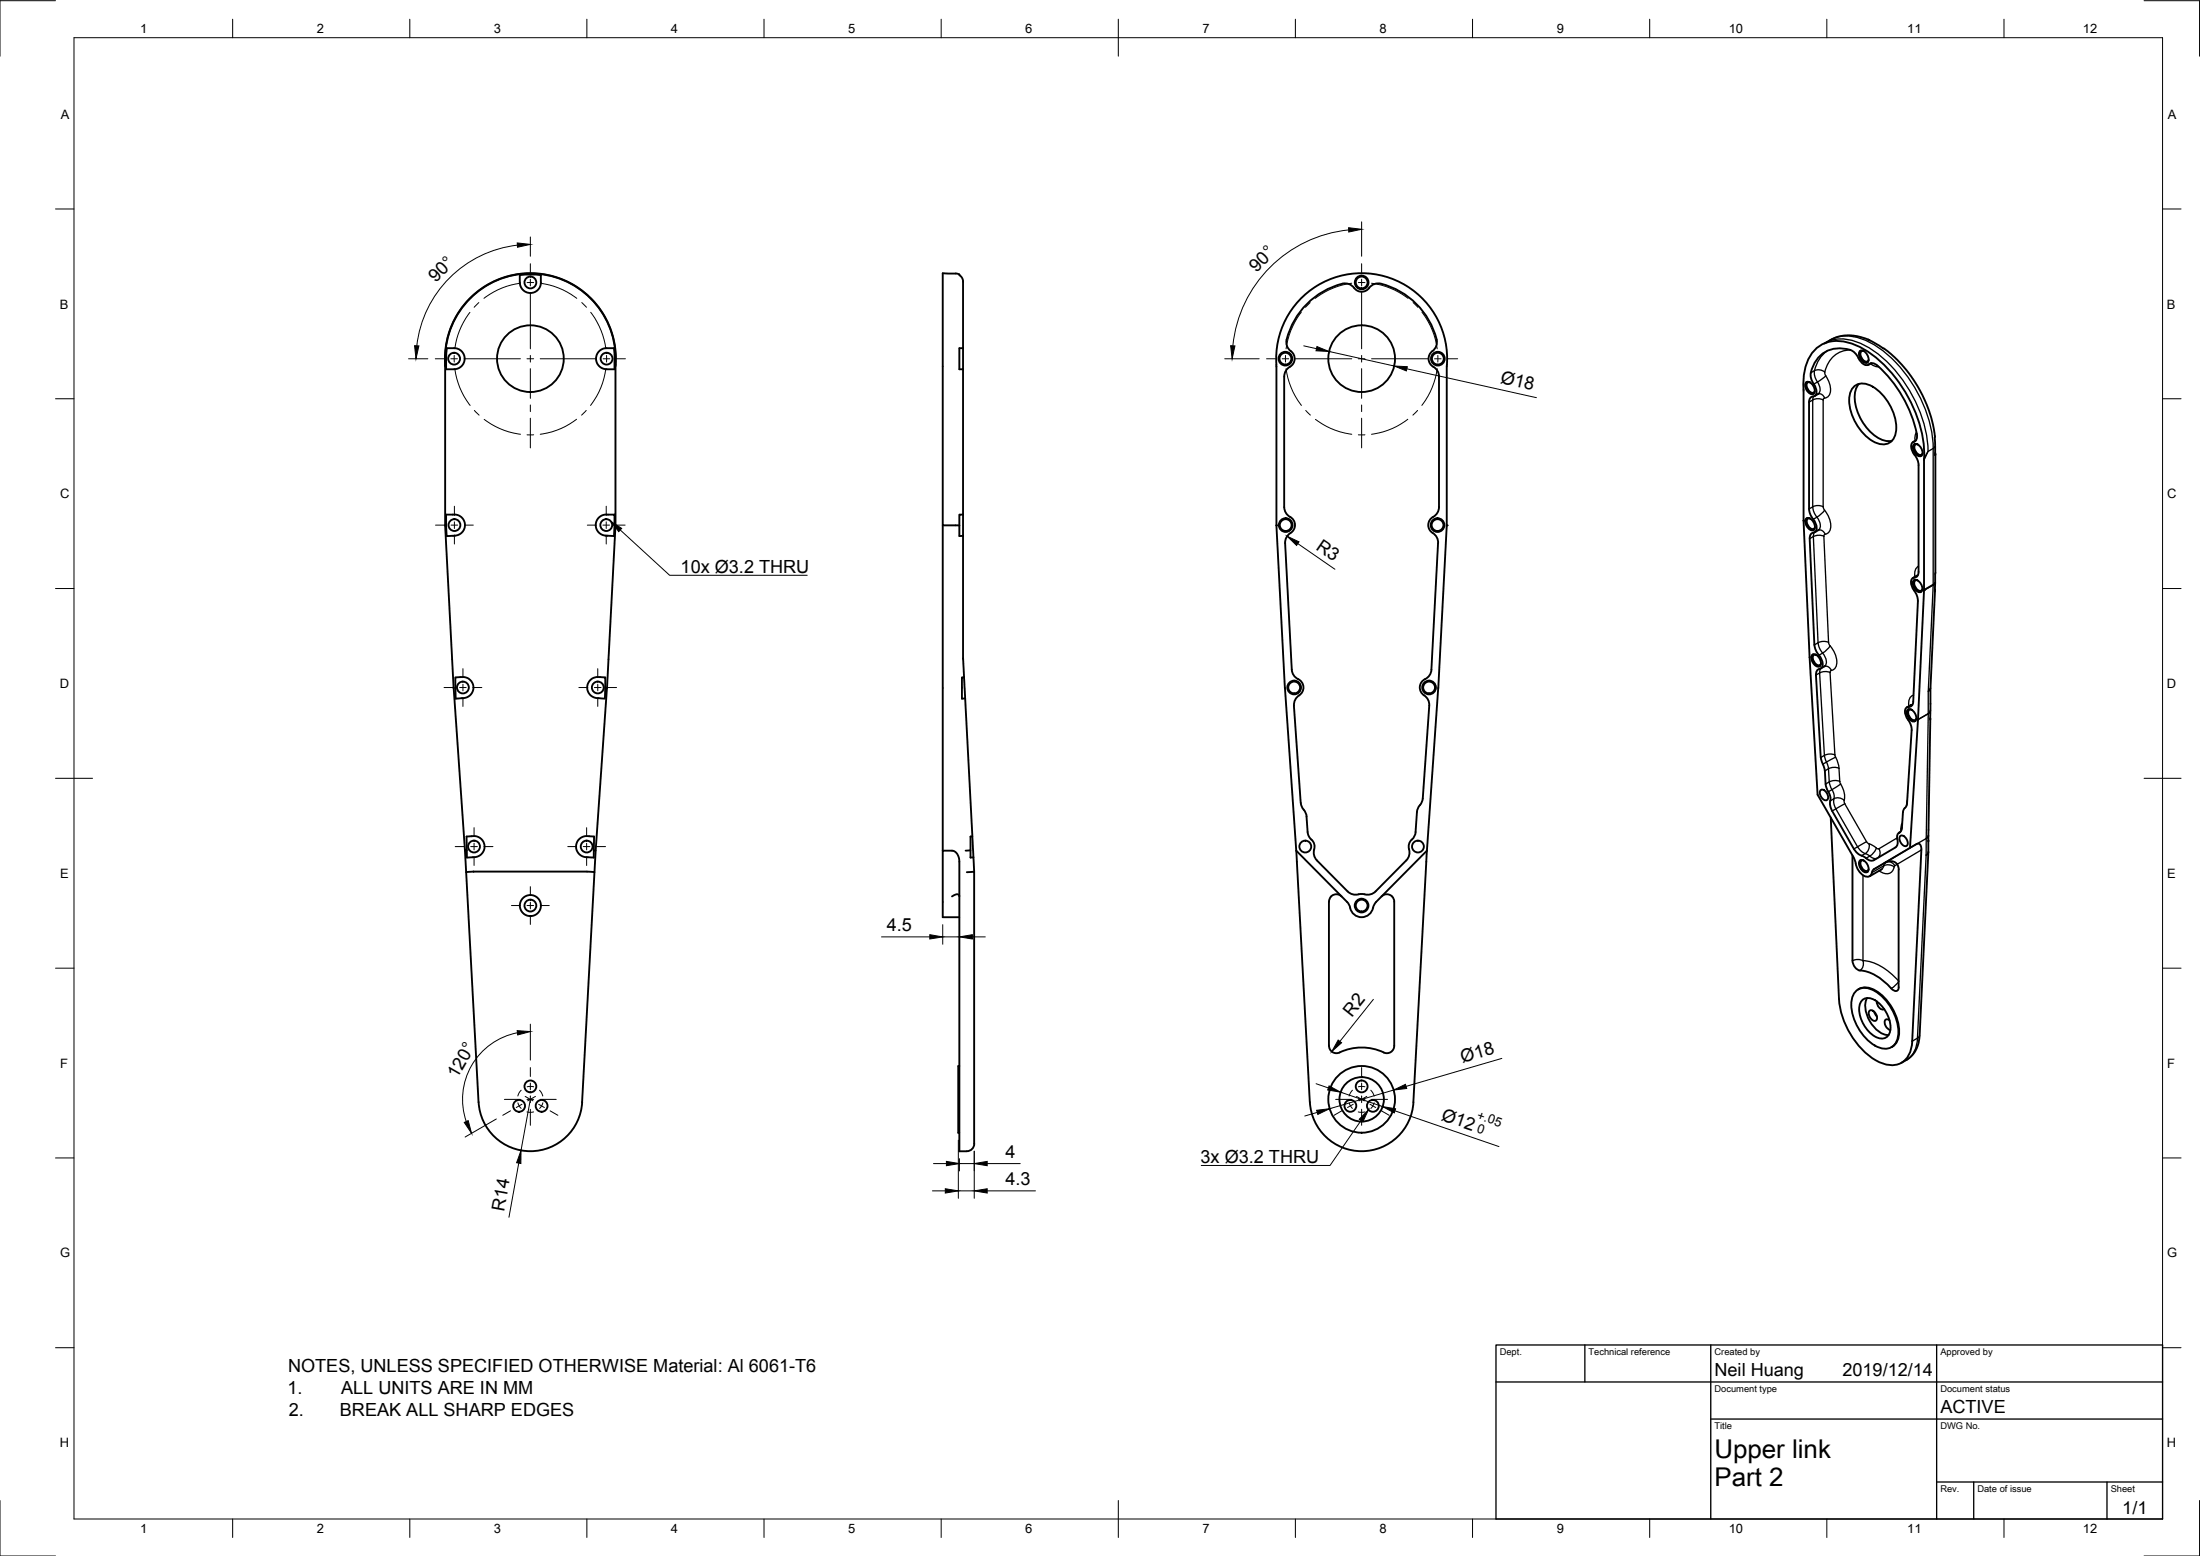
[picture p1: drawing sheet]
<svg xmlns="http://www.w3.org/2000/svg" width="594mm" height="420mm" viewBox="0 0 594 420" stroke-linecap="round" stroke-linejoin="round" font-family="sans-serif">
<g fill="none" stroke="#000" stroke-width=".51">
<path d="M140.4 74.3v1a2.92 2.92 0 0 0 2.3 3.7 2.92 2.92 0 0 0 3.4-2.7M146 74.3v2M146.1 74.3l-2.9-.2-2.8 .2M259.1 74.1v.1a2.72 2.72 0 0 1 1 2.7v17.1M259.1 74.1l-.8-.2-3.7-.1v68.1h4.5M362.5 76.6a3 3 0 0 1 3.2 1.2M362.5 76.6a20.8 20.8 0 0 0-15.2 15.7 3.3 3.3 0 0 0 1.7 2.9 2.62 2.62 0 0 1-1.1 4.1l-.9 1.3-.2 1.1v35.2M365.7 77.8a2.63 2.63 0 0 0 4.4-.5 3.6 3.6 0 0 1 4.2-.3 20.9 20.9 0 0 1 13.6 14.7M120.2 98.5v.5M120.2 98.5a23.1 23.1 0 0 1 23-24.7 23.1 23.1 0 0 1 23 24.7M120.6 94h2M120.7 94l-.2 2.8"/>
<path d="M122.6 94a2.91 2.91 0 0 1 2.8 3.3 2.91 2.91 0 0 1-3.6 2.4h-1.3v-2.8M163.8 94h2M165.8 94l.1 5.7h-.2a6.6 6.6 0 0 1-3.7-.6 2.85 2.85 0 0 1-.9-3.2 2.85 2.85 0 0 1 2.7-1.9M166.2 98.5v.5M259.1 94h1v5.7h-1zM260.1 99.7v45M344.7 98.5v43.4l2.3 43.9M387.9 91.7a3.2 3.2 0 0 1-1.5 3.5 2.62 2.62 0 0 0 1.1 4.1l.9 1.3 .2 1.1v35.2M390.7 98.5v43.4l-2.3 43.9M390.7 98.5a23.1 23.1 0 0 0-23-24.7 23.1 23.1 0 0 0-23 24.7M501.9 96.7a2.61 2.61 0 0 0 2.5 1.8l.3-.1M501.9 96.7l-1-1.4a7.6 7.6 0 0 0-8.1-.3 8.3 8.3 0 0 0-3.9 6.6l.3 1.1a4.9 4.9 0 0 1 1.2 3.7l-.4 .6-.4 .1"/>
<path d="M502.2 94.8a1.65 1.65 0 0 1 2.2 1.4 1 1 0 0 1 .1 1.3 1 1 0 0 1-1.2 .3 2.41 2.41 0 0 1-1.1-3zM502.5 94.7a2.26 2.26 0 0 0 1.8 3.2M503.2 94.8h-.3a1.52 1.52 0 0 0 .2 2.4 .84 .84 0 0 0 .7 .4 .84 .84 0 0 0 .8-.4M504.7 91.8a11.5 11.5 0 0 0-10.4 0l-1.7 .9M504.7 98.4a1.56 1.56 0 0 1 2.3 .3M504.9 91.9l-.4-.2 4.3 2.4 2 1.6 3.3 3.4 2.5 3.2 2.5 4.3 1.6 3.8 1.2 4.1 .5 3.7M505.3 98.1l-.8 .4M507 98.7a34 34 0 0 1 10.7 19.1 1.37 1.37 0 0 1-.9 1.5M487 105.2v35.4M487 105.1a13.5 13.5 0 0 1 3.6-11.2 9.6 9.6 0 0 1 10.2-.8 32.4 32.4 0 0 1 15.4 16 30 30 0 0 1 3.4 15.1v35.1l2.4-1.4 .6-.5M487.7 103.3a1.65 1.65 0 0 1 2.2 1.4 1 1 0 0 1 .1 1.2 1 1 0 0 1-1.3 .4 2.41 2.41 0 0 1-1-3zM487.9 103.1a2.26 2.26 0 0 0 1.9 3.2"/>
<path d="M488.7 103.2h-.4a1.52 1.52 0 0 0 .3 2.4 .84 .84 0 0 0 .7 .5 .84 .84 0 0 0 .8-.5M489.6 107a1.28 1.28 0 0 0-1.1 1.6v28.8a6.6 6.6 0 0 0 1.7 3.7 1.72 1.72 0 0 1-.9 2.8 1.54 1.54 0 0 0-.6 1.6l1.2 28.6M491.1 106.3l-1.1 .7M500.4 104.7a3.9 3.9 0 0 1 5.3-.3 13.8 13.8 0 0 1 6.3 12.1 3.6 3.6 0 0 1-5.4 3.1 13.5 13.5 0 0 1-7.2-12.5l.2-1zM502 103.6a7 7 0 0 0-.7 6.7 13.2 13.2 0 0 0 7.3 8.6l1.6 .2 .7-.1M516.8 119.3a1.84 1.84 0 0 0-.3 2.7 6.4 6.4 0 0 1 1.6 3.6M517 119.9a2.26 2.26 0 0 0 1.9 3.2M517.3 119l-.7 .4M517.8 120h-.4a1.52 1.52 0 0 0 .3 2.4 .84 .84 0 0 0 .7 .4 .84 .84 0 0 0 .8-.4M522.4 118.2l.2 4.7v-.6M260.1 139h-1v5.8M346.8 136.9l.2 1.1 .9 1.3a2.67 2.67 0 0 1 1.8 2.4 2.67 2.67 0 0 1-1.7 2.6l-.8 1.3-.2 1.1"/>
<path d="M388.6 136.9l-.2 1.1-.9 1.3a2.67 2.67 0 0 0-1.8 2.4 2.67 2.67 0 0 0 1.6 2.6l.9 1.3 .1 1.1M488 139.9a2.26 2.26 0 0 0 1.8 3.2M488.7 140h-.3a1.52 1.52 0 0 0 .2 2.4 .84 .84 0 0 0 .7 .5 .84 .84 0 0 0 .8-.5M516.8 120a1.65 1.65 0 0 1 2.2 1.4 1 1 0 0 1 .1 1.3 1 1 0 0 1-1.2 .3 2.41 2.41 0 0 1-1.1-3zM518.1 125.6v28.8a1.35 1.35 0 0 1-1.4 1.6 2.13 2.13 0 0 0-.1 3l.3 .5M522.6 122.6v34.8M120.2 141.9v-45.1a23 23 0 0 1 23-22.9 23 23 0 0 1 23 23v45h-.3v-2.9h-.5a4.6 4.6 0 0 0-3.9 1 2.85 2.85 0 0 0-.4 2.9 2.85 2.85 0 0 0 2.5 1.7M120.2 141.9h.3v-2.9h.5a4.6 4.6 0 0 1 3.9 1 2.85 2.85 0 0 1 .4 2.9 2.85 2.85 0 0 1-2.4 1.7M120.2 141.9a2474.3 2474.3 0 0 0 5.4 87.8l.4-.1M120.5 141.9l.1 2.9 2.3-.1M120.5 141.9h.1M163.6 144.7h.5"/>
<path d="M163.9 144.6l1.8 .1M165.9 141.9l-.1 2.9M166.2 141.9a2543.1 2543.1 0 0 1-5.4 87.8M254.6 141.9v87.8M260.1 144.7v33.2l3 57.5M260.1 144.7h-1M347 146.7l1.8 34.1a3.8 3.8 0 0 0 2.5 3.1 2.51 2.51 0 0 1-.5 3.9M388.3 146.7l-1.8 34.1a3.8 3.8 0 0 1-2.4 3.1 2.62 2.62 0 0 0 .9 4.2l.8 1.3 .2 1.1-1.8 25.1-.3 1.2-.9 1.3-.3 .7-.5 6.3-.6 1.3a2.88 2.88 0 0 0-1 3.5l-.2 1.5-.6 .9-8.3 8.4a3.7 3.7 0 0 1-3.8 .7 3.7 3.7 0 0 1-3.8-.7M487 140.6h.1M487 140.6a2649.7 2649.7 0 0 0 3.8 74l9.9 17.3a8 8 0 0 0 2.1 4.2 1.49 1.49 0 0 0 1.7 .7 1.49 1.49 0 0 0 1.1-1.5l.5-.6M487.7 140a1.65 1.65 0 0 1 2.2 1.4 1 1 0 0 1 .1 1.3 1 1 0 0 1-1.2 .3 2.41 2.41 0 0 1-1.1-3zM491.2 143.1l-1.2 .6"/>
<path d="M516.8 156.7a1.65 1.65 0 0 1 2.1 1.4 1 1 0 0 1 .2 1.3 1 1 0 0 1-1.3 .3 2.41 2.41 0 0 1-1-3zM516.9 159.5l.7 1.4 .3 1.4M517 156.6a2.26 2.26 0 0 0 1.8 3.2M517.7 155.4l-1.1 .7M517.7 156.7h-.3a1.52 1.52 0 0 0 .2 2.4 .84 .84 0 0 0 .8 .4 .84 .84 0 0 0 .7-.4M519.6 159.4l-1.7 34.9M519.6 159.3v.1M522.5 159.4l-1.2 26.4-.1 8.5v-.4M522.6 157.4l-.1 2.3v-.6M489.4 176.8a1.65 1.65 0 0 1 2.2 1.4 1 1 0 0 1 .1 1.3 1 1 0 0 1-1.3 .4 2.41 2.41 0 0 1-1-3.1zM489.6 176.7a2.26 2.26 0 0 0 1.8 3.2M490 174.1l.3 1.5 .9 1.3"/>
<path d="M490.3 176.8h-.3a1.52 1.52 0 0 0 .2 2.4 .84 .84 0 0 0 .8 .4 .84 .84 0 0 0 .7-.4M491.2 176.9a3 3 0 0 1 .7 3.4l-.5 .3a1.37 1.37 0 0 0-1 1.7l1.3 22.2 .6 1.8M492.8 179.9l-1.1 .6M517.9 162.3l-1.3 27.2a1.31 1.31 0 0 1-1.5 1.4 2.03 2.03 0 0 0-.2 3l1.1 1.8 .2 1.4M123 182.9h.3a3.7 3.7 0 0 1 4.2 1.5 2.96 2.96 0 0 1-.3 3 2.96 2.96 0 0 1-2.9 1.2l-1.2 .1zM159.4 183.6a5.2 5.2 0 0 1 4-.7l-.1 5.8-.5-.1a3.8 3.8 0 0 1-4.1-2l-.1-.9 .1-.9zM260.3 182.8l-.5 .1v5.8l.8-.2M347 185.8h.1M347 185.8l3 43.9M350.8 187.8l-1.1 1.1-.3 1.6 1.9 26.3 .3 1.2 .9 1.3 .3 .8 .3 4.6M388.4 185.8l-3.1 43.9M388.4 185.8h.1"/>
<path d="M515.1 191.7a1.65 1.65 0 0 1 2.2 1.3 1 1 0 0 1 .1 1.3 1 1 0 0 1-1.2 .4 2.41 2.41 0 0 1-1.1-3zM515.4 191.5a2.26 2.26 0 0 0 1.8 3.2M516 190.3l-1.1 .7M516.1 191.6h-.4a1.52 1.52 0 0 0 .3 2.4 .84 .84 0 0 0 .7 .5 .84 .84 0 0 0 .8-.5M516.2 197.2l-1.2 19.8-.2 .7-.9 1.2-.3 4.7a1.55 1.55 0 0 1-1 1.4 1.81 1.81 0 0 0-.3 1.7M517.9 194.3l-2.1 34.6M518 194.3h.1M521.3 194.1l-.6 33.1v-.3M491.6 213.4a1.38 1.38 0 0 1 1.8 1 .96 .96 0 0 1 .3 1 .96 .96 0 0 1-.8 .7 2.08 2.08 0 0 1-1.3-2.7zM492.2 206.4l.6 1.8M492.8 208.2l.2 3.5M493 211.7l.3 1.3a4.8 4.8 0 0 1 .9 4.1l.6 1.9 5.8 10.2"/>
<path d="M125.6 229.7l3.6 67.9M126 225.9h.3a3.7 3.7 0 0 1 4.2 1.4 2.97 2.97 0 0 1-.3 3.1 2.97 2.97 0 0 1-2.9 1.1l-1.2 .1zM156.4 226.5a5 5 0 0 1 4-.6l-.1 5.7-.5-.1a3.7 3.7 0 0 1-4.1-1.9l-.1-1.4 .3-.9zM160.4 229.6l.4 .1-.3 5.8-2-.1h-30.6l-2 .1M160.5 235.5l-3.3 62.1M261.1 235.5l2-.1v72.4a2.65 2.65 0 0 1-1.5 3l-2.5 .1v-78.2a2.65 2.65 0 0 0-2-3h-2.5v18h4.5M262.1 229.6l-1.3 .1M262.6 225.8l-.5 .1v5.7l.8-.1M350 229.7l3.7 67.9M350 229.7l13.8 13.9M353.1 224.7l.2 .9 .5 .8a2.88 2.88 0 0 1 1 3.5l.2 1.5 .6 .9M355.6 232.3l8.3 8.4"/>
<path d="M385.3 229.7l-3.6 67.9M385.3 229.7l-14.1 14.4a4.5 4.5 0 0 1-2.9 3.5 3.4 3.4 0 0 1-3.9-3.2l-.6-.8M494.4 220.8l2.2 49a21.6 21.6 0 0 0 11.1 17.1 5.6 5.6 0 0 0 7.9-2.3l.6-2.2 .2-1.2 2.4-51.7a1.25 1.25 0 0 0-1-1.7l-11.7 6.9M500.2 231v28.4a2.73 2.73 0 0 0 2.9 2.7 14.7 14.7 0 0 1 8 5.1 .92 .92 0 0 0 1 .4 .92 .92 0 0 0 .6-1v-31.8M500.6 229.2l1 1.2 1.1 .6M502.2 232.4a1.65 1.65 0 0 1 2.2 1.4 1 1 0 0 1 .1 1.3 1 1 0 0 1-1.2 .3 2.41 2.41 0 0 1-1.1-3zM502.5 232.2a2.26 2.26 0 0 0 1.8 3.2M502.7 231.1l1.2 .6M503.2 232.3h-.3a1.52 1.52 0 0 0 .2 2.4 .84 .84 0 0 0 .7 .5 .84 .84 0 0 0 .8-.5M508.1 234.8l-3.2 1.8M508.9 233a2.3 2.3 0 0 1 2.5-.4 2.3 2.3 0 0 1 1.3 2.2M511.8 228.8l-5.8 3.5a1.75 1.75 0 0 1-2.1-.6"/>
<path d="M512.4 226.7a2 2 0 0 1-.6 2.1M513.1 224.7l-.3 .2M513.1 225.7a1.38 1.38 0 0 1 1.9 1.1 .96 .96 0 0 1 .2 1 .96 .96 0 0 1-.8 .7 2.08 2.08 0 0 1-1.3-2.8zM520.7 225.6l-.6 .8M520.7 230l-.2 .6-.4 .3M520.7 230.1l-2.3 49.4a7.9 7.9 0 0 1-3.5 6.7l-1.4 .8M520.7 227v3M257.1 242.1a1.29 1.29 0 0 1 1.9-.2l.1 .2M358.9 243.5v38.9a1.98 1.98 0 0 0 2.8 1.8 14.8 14.8 0 0 1 12.7 .2 2 2 0 0 0 2.1-2v-38.9M359.5 242.1a1.99 1.99 0 0 1 2.8 0M359.5 242l-.5 .7-.1 .8M373.1 242.1a1.99 1.99 0 0 1 2.8 0"/>
<path d="M375.9 242l.4 .7 .2 .8M500.9 267.9a3.9 3.9 0 0 1 5.4-.3 13.8 13.8 0 0 1 6.3 12.1 3.6 3.6 0 0 1-5.4 3.1 13.5 13.5 0 0 1-7.2-12.6l.2-.9zM501.8 267.2a4.4 4.4 0 0 1 5.1 .6 13.5 13.5 0 0 1 5.8 12.2 3.8 3.8 0 0 1-1.9 2.8M503 269.9a3.2 3.2 0 0 1 4 .6 8.7 8.7 0 0 1 3.2 8.5 2.47 2.47 0 0 1-3.9 .9 8.7 8.7 0 0 1-4-8.9zM504.2 269.5a6.8 6.8 0 0 0 1.2 7.1l.6 .7a5.3 5.3 0 0 0 4 2.2M504.8 272.9a1.38 1.38 0 0 1 1.9 1.1 .96 .96 0 0 1 .2 1 .96 .96 0 0 1-.8 .7 2.08 2.08 0 0 1-1.3-2.8zM506.1 273.2l.7 1.3M506.8 270.4a2.14 2.14 0 0 0 1.7 2.2l.3-.1M510.2 275.5a.82 .82 0 0 0-1.1-.1 .82 .82 0 0 0-.1 1.2l.6 1.1 .9 .4M157.2 297.6a14 14 0 0 1-14 13.3 14 14 0 0 1-14-13.3M259.1 287.9h-.3v18h.3M353.7 297.6a14 14 0 0 0 14 13.3 14 14 0 0 0 14-13.3"/>
<circle cx="143.2" cy="76.3" r="1.6"/>
<circle cx="367.7" cy="76.3" r="1.85"/>
<circle cx="367.7" cy="76.3" r="1.6"/>
<circle cx="122.6" cy="96.8" r="1.6"/>
<circle cx="143.2" cy="96.8" r="9"/>
<circle cx="163.8" cy="96.8" r="1.6"/>
<circle cx="347.1" cy="96.8" r="1.85"/>
<circle cx="347.1" cy="96.8" r="1.6"/>
<circle cx="367.7" cy="96.8" r="9"/>
<circle cx="388.3" cy="96.8" r="1.85"/>
<circle cx="388.3" cy="96.8" r="1.6"/>
<circle cx="122.7" cy="141.8" r="1.6"/>
<circle cx="163.7" cy="141.8" r="1.6"/>
<circle cx="347.2" cy="141.8" r="1.85"/>
<circle cx="347.2" cy="141.8" r="1.6"/>
<circle cx="388.2" cy="141.8" r="1.85"/>
<circle cx="388.2" cy="141.8" r="1.6"/>
<circle cx="125" cy="185.6" r="1.6"/>
<circle cx="161.4" cy="185.6" r="1.6"/>
<circle cx="349.5" cy="185.6" r="1.85"/>
<circle cx="349.5" cy="185.6" r="1.6"/>
<circle cx="385.9" cy="185.6" r="1.85"/>
<circle cx="385.9" cy="185.6" r="1.6"/>
<circle cx="128" cy="228.6" r="1.6"/>
<circle cx="158.4" cy="228.6" r="1.6"/>
<circle cx="352.5" cy="228.6" r="1.6"/>
<circle cx="382.9" cy="228.6" r="1.6"/>
<circle cx="143.2" cy="244.5" r="1.6"/>
<circle cx="143.2" cy="244.5" r="2.85"/>
<circle cx="367.7" cy="244.5" r="1.85"/>
<circle cx="367.7" cy="244.5" r="1.6"/>
<circle cx="140.2" cy="298.6" r="1.6"/>
<circle cx="143.2" cy="293.4" r="1.6"/>
<circle cx="146.3" cy="298.6" r="1.6"/>
<circle cx="364.6" cy="298.6" r="1.6"/>
<circle cx="367.7" cy="296.9" r="6"/>
<circle cx="367.7" cy="293.4" r="1.6"/>
<circle cx="367.7" cy="296.9" r="9"/>
<circle cx="370.7" cy="298.6" r="1.6"/>
</g>
<g fill="#000">
<circle cx="165.9" cy="141.9" r=".25"/>
<circle cx="344.7" cy="141.9" r=".25"/>
<circle cx="390.7" cy="141.9" r=".25"/>
<circle cx="487" cy="140.6" r=".25"/>
<circle cx="519.6" cy="159.3" r=".25"/>
</g>
<g fill="none" stroke="#000" stroke-width=".36">
<path d="M492.9 92.6a10.6 10.6 0 0 1 9.6 .2 33.8 33.8 0 0 1 15.4 17.1 30.9 30.9 0 0 1 2.7 12l-1 2M493.4 94.8a8.9 8.9 0 0 0-3.4 5.3M494.3 91.8a10.6 10.6 0 0 1 9.6 .2 33.8 33.8 0 0 1 15.4 17.1 30.9 30.9 0 0 1 2.7 12M499.7 94.5a7.1 7.1 0 0 0-7 6M505.1 98.2l1.4 .8h.8M505.2 98.1l-.5 .3M489.5 108l1.4-.3 1.4 .3M489.5 108v28.9M489.5 108l-1 .6M489.7 107l-.2 1M490 100.1l1.4-.2 1.3 .6M490 100.1l-1 .6"/>
<path d="M490 100.1v1.5l.8 1.5M490.8 103.1a2.57 2.57 0 0 1 .2 3.3M490.8 103.2l-1 .5M491.2 106.3a1.6 1.6 0 0 1 1.5 1.2M492.3 108v28.9M492.7 107.5l-.4 .5M492.8 100.5l.2 1M493 101.5a5.1 5.1 0 0 1 .8 5.4l-1.1 .6M493 101.5l-2.2 1.7M517.3 119l-.5 .3M517.5 116.7l-.3 .8v1.6M489.5 136.8l1.4-.3 1.4 .3"/>
<path d="M489.5 136.9l-1 .5M489.5 136.8a6.3 6.3 0 0 0 1.6 3.6l.4 1.3a1.41 1.41 0 0 1-.5 1.4M492.3 136.8l.4 1M492.7 137.8a5.6 5.6 0 0 1 1.3 5.7l-.7 .6-.4 .1M492.7 137.8l-1.3 1.3-1.8 1.1M522 121.1l-1.4 .8-1 2.3M522 121.1v36.8M522.6 120.6l-.6 .5M488.7 145.5l1-.6 1.2 28.7M489.9 143.8l-.2 1.1 1.4-.4 1.4 .3M491.2 143.1a1.62 1.62 0 0 1 1.6 1.2l-.3 .5 1.3 28.7 .4 .9M517.8 155.5l-.8 .5"/>
<path d="M517.9 155.4l-.4 .1M518.1 152.9a2.53 2.53 0 0 0-1 2.9M522 157.9l-1.3 28.8v6M522 157.9l-2.4 1.5M522.1 157.9h.1M522.6 157.4l-.6 .5M490.9 173.6l-1 .5M491 173.5l.3 1.5 .9 1.3M492.1 176.4l-.9 .5M492.2 176.3a2.63 2.63 0 0 1 .5 3.6M493.8 173.5l-1.4-.3-1.4 .3M494.2 174.4a5.8 5.8 0 0 1 1.5 5.9l-.3 .3-.9 .4a1.72 1.72 0 0 0-1.7-1.1"/>
<path d="M494.2 174.4l-.9 1-1.1 .9M491.4 181.7l1.4-.4 1.4 .3 1.3 22.3M491.4 181.7l1.3 22.3M491.4 181.7l-1 .6M491.6 180.5l-.2 1.2M494.5 181l-.3 .6M516.4 190.3l-.5 .1M516.4 190.3l-1 .6M516.4 190.3h.1M516.7 187.7a2.36 2.36 0 0 0-1.2 3M520.7 192.7l-.6 33.7M520.7 192.7l-2.8 1.6"/>
<path d="M521.3 191.9l-.6 .8M521.3 191.9l-.6 .8-2.8 1.6M521.3 185.8l-.6 .9zM492.7 204l-1 .6M492.7 204l.5 1.8M493.2 205.8l-1 .6M493.2 205.8l.6 1.8M493.8 207.6l.2 3.5M493.8 207.6l-1 .6M494 211.1l-1 .6M494 211.1l.7 2.1M494.7 213.2l-1 .6"/>
<path d="M494.7 213.2l.6 1.6-.1 .9M495.2 215.7l-1 .6M495.2 215.7a2.5 2.5 0 0 1 2.8 .4M495.2 215.7v1.3l.6 1.4M495.5 203.9l.8 2.1 .3 1.5M495.5 203.9l-1.4-.3-1.4 .4M495.7 204.4l-2.5 1.4M495.7 218.4l5.9 10.3M495.7 218.4l-1 .6M496.6 207.5l.2 3.5M496.6 207.5l-1.4-.3-1.4 .4M496.8 211l.2 .7"/>
<path d="M496.8 211l-1.4-.2-1.4 .3M497 211.7l.9 2 .2 1.3-.1 1.1M497 211.7l-2.3 1.5M498 216.1l.2 .9M498.2 217l5.8 10.3M498.2 217l-2.5 1.4M514.9 217l-.1 .6M514.9 217h.1M515 216.1l-.1 .9M501.6 228.7l-1 .5M501.6 228.6l1 1.2 1.1 .7M503.1 236.3v23.1"/>
<path d="M503.7 230.5l-1 .6M503.7 230.5l1.2 .7M504 227.3l-2.4 1.3M504 227.3l.7 .6M504.7 227.9l2 1.1M504.7 227.9l-.1 1.5-.9 1.1M504.9 231.2l-1 .6M504.9 231.1l1.2 .7h.7M506.7 229l.7 .2M506.7 229l-.7 1.2-1.1 1M507.4 229.2l.3 .9a1.68 1.68 0 0 1-.6 1.5M508.7 233.8l-3.2 1.8"/>
<path d="M508.7 233.8l1.4-.3 1.4 .6M508.7 233.8l-.6 1M509.2 232.9l-3.1 1.8M509.2 232.9l-.5 .9M509.7 232.7a1.96 1.96 0 0 1 2 1.1M511.7 233.8l-.1 .1a2.14 2.14 0 0 1-3.5 1.7l-.7-.5M512.3 226.3l-4.9 2.9M513.1 224.7l-.2 .2M513.7 222.3l-.3 .7-.1 1.5M518.8 229.5l-7.1 4.3M520.1 226.4l-11.2 6.6M520.1 226.4v4.5l-2.3 49.4"/>
<path d="M500.2 259.4l1.5-.3 1.4 .3M503.1 259.4a2.3 2.3 0 0 1-.8 2.7M503.1 259.4a14.4 14.4 0 0 1 9.6 5.6l-.8 1-1.2 .9M518.4 279.5l-.6 .8M517.8 280.3l-1.4 .9M517.8 280.3a6.7 6.7 0 0 1-2.9 5.8"/>
</g>
<!-- layer: Border -->
<g fill="none" stroke="#000" stroke-width=".27">
<path d="M15 .2h-15v15M20 10.2h564v400h-564zM62.8 5.2v5M110.7 5.2v5M158.5 5.2v5M206.3 5.2v5M254.1 5.2v5M302 5.2v10M349.8 5.2v5M397.6 5.2v5M445.5 5.2v5M493.3 5.2v5"/>
<path d="M541.1 5.2v5M579 .2h15v15M15 56.4h5M584 56.4h5M15 107.7h5M584 107.7h5M15 158.9h5M584 158.9h5M15 210.2h10M579 210.2h10M15 261.4h5M584 261.4h5"/>
<path d="M15 312.7h5M584 312.7h5M15 363.9h5M584 363.9h5M0 405.2v15h15M62.8 410.2v5M110.7 410.2v5M158.5 410.2v5M206.3 410.2v5M254.1 410.2v5M302 405.2v10M349.8 410.2v5"/>
<path d="M397.6 410.2v5M445.5 410.2v5M493.3 410.2v5M541.1 410.2v5M594 405.2v15h-15"/>
</g>
<!-- layer: TitleBlock -->
<path d="M404 363.2h180v47h-180zM404 373.2h180M428 363.2v10M462 363.2v47M523 363.2v47M462 383.2h122M523 400.2h61M533 400.2v10M569 400.2v10" fill="none" stroke="#000" stroke-width=".36"/>
<!-- layer: Center Lines -->
<g fill="none" stroke="#000" stroke-width=".27">
<path d="M140.5 76.5a20.4 20.4 0 0 0-9.8 4.1M142.3 76.3h1.8M143.2 71.2v2.4M143.2 75.4v1.8M143.2 79v15.2M145.9 76.5a20.6 20.6 0 0 1 9.8 4.1M365 76.5a20.6 20.6 0 0 0-9.8 4.1M366.8 76.3h1.8M367.7 71.2v2.4M367.7 75.4v1.8M367.7 79v15.2M370.4 76.5a20.6 20.6 0 0 1 9.8 4.1"/>
<path d="M117.5 96.9h2.5M121.7 96.9h1.8M122.7 96v1.8M122.8 99.5a20.2 20.2 0 0 0 4.2 10M125.3 96.9h15.2M126.9 84.3a20.4 20.4 0 0 0-4.1 9.9M129.3 81.7l-1.3 1.3M142.3 96.9h1.8M143.2 96v1.8M143.2 99.5v8.1M145.9 96.9h15.2M157.1 81.7l1.3 1.3"/>
<path d="M159.5 84.3a20.6 20.6 0 0 1 4.1 9.9M162.9 96.9h1.8M163.6 99.5a20.4 20.4 0 0 1-4.1 10M163.8 96v1.8M166.5 96.9h2.4M342 96.9h2.4M346.2 96.9h1.8M347.1 96v1.8M347.3 99.5a20.7 20.7 0 0 0 4.1 10M349.8 96.9h15.2M351.4 84.3a20.7 20.7 0 0 0-4.1 9.9M353.8 81.7l-1.3 1.3"/>
<path d="M366.8 96.9h1.8M367.7 96v1.8M367.7 99.5v8.1M370.4 96.9h15.2M381.6 81.7l1.2 1.3M384 84.3a20.3 20.3 0 0 1 4.1 9.9M387.4 96.9h1.7M388.1 99.5a20.7 20.7 0 0 1-4.2 10M388.3 96v1.8M390.9 96.9h2.7M128.1 110.8l1.3 1.3M130.7 113.2a20.3 20.3 0 0 0 9.8 4.1"/>
<path d="M142.3 117.4h1.8M143.2 109.3v1.8M143.2 112.9v8M155.7 113.2a20 20 0 0 1-9.8 4.1M158.3 110.8l-1.2 1.3M352.6 110.8l1.2 1.3M355.2 113.2a20.3 20.3 0 0 0 9.8 4.1M366.8 117.4h1.8M367.7 109.3v1.8M367.7 112.9v8M380.2 113.2a20 20 0 0 1-9.8 4.1M382.8 110.8l-1.3 1.3"/>
<path d="M122.7 136.7v2.4M163.7 136.7v2.4M117.6 141.8h2.4M121.8 141.8h1.8M122.7 140.9v1.8M122.7 144.5v2.4M125.4 141.8h2.4M158.6 141.8h2.4M162.8 141.8h1.8M163.7 140.9v1.8M163.7 144.5v2.4M166.4 141.8h2.4"/>
<path d="M119.9 185.7h2.4M124.1 185.7h1.8M125 180.6v2.4M125 184.8v1.7M125 188.3v2.5M127.7 185.7h2.4M156.3 185.7h2.4M160.5 185.7h1.8M161.4 180.6v2.4M161.4 184.8v1.7M161.4 188.3v2.5M164.1 185.7h2.4"/>
<path d="M122.9 228.6h2.4M127.1 228.6h1.8M128 223.5v2.4M128 227.7v1.8M128 231.3v2.4M130.7 228.6h2.4M143.2 239.4v2.5M153.3 228.6h2.4M157.5 228.6h1.8M158.4 223.5v2.4M158.4 227.7v1.8M158.4 231.3v2.4"/>
<path d="M161.1 228.6h2.4M138.1 244.5h2.4M142.3 244.5h1.8M143.2 243.6v1.8M143.2 247.2v2.4M145.9 244.5h2.4M136.2 296.9h4.3M137.9 300l-2.1 1.2M139.8 297.8l.9 1.5M140.7 294.4l-.9 1.6M140.9 298.2l-1.5 .9M141.8 296.1l2.1 1.2"/>
<path d="M142.3 296.9h1.8M142.3 293.5h1.8M143.2 288.3v2.4M143.2 292.5v1.8M143.2 296v1.8M143.2 299.5v4.4M144.6 296.1l-2.1 1.2M145.5 298.2l1.5 .9M145.7 294.4l.9 1.6M145.9 296.9h4.3M146.6 297.8l-.9 1.5M148.5 300l2.1 1.2"/>
<path d="M360.7 296.9h4.3M362.3 300l-2.1 1.2M364.3 297.8l.9 1.5M365.2 294.4l-.9 1.6M365.4 298.2l-1.5 .9M366.3 296.1l2.1 1.2M366.8 296.9h1.8M366.8 293.5h1.8M367.7 288.3v2.4M367.7 292.5v1.8M367.7 296v1.8M367.7 299.5v4.4"/>
<path d="M369.1 296.1l-2.1 1.2M370 298.2l1.5 .9M370.2 294.4l.9 1.6M370.4 296.9h4.3M371.1 297.8l-.9 1.5M373 300l2.1 1.2M142.3 300.2h1.8M366.8 300.2h1.8"/>
</g>
<!-- layer: Dimensions -->
<g fill="none" stroke="#000" stroke-width=".27">
<path d="M367.7 59.9v9.3M139.7 66.2a30.9 30.9 0 0 0-27.1 27.2M143.2 64v5.2M364.2 62.1a35 35 0 0 0-31.3 31.3M110.3 96.9h5.2M330.7 96.9h9.3M352.1 93.4l3.4 .7M358.9 94.9l17.6 3.9M379.9 99.6l35 7.8M350.5 146.8l10 6.9M238 253h13.1M254.6 249.7v5.3"/>
<path d="M254.6 253h4.5M259.1 249.7v5.3M262.6 253h3.5M139.7 278.9a18.3 18.3 0 0 0-13.8 23.9M143.2 276.5v9.8M370.9 269.9l-9.1 11.3M143.2 296.9l-2.5 13.7M355.4 292.6l3.3 1.2M362 294.9l11.4 3.9M376.3 294.3l-17.2 5.1M376.7 300l28.1 9.6M405.6 285.8l-25.9 7.5"/>
<path d="M134 302.2l-8.4 4.8M140.1 314.1l-2.7 14.6M252.1 314.2h3.5M258.8 307.9v15.7M259.1 312.9v3.3M259.1 314.2h4M263.1 310.9v12.7M266.6 314.2h8.9M355.7 300.4l-3.4 .9M251.8 321.6h3.5M258.8 321.6h4.3M266.6 321.6h13"/>
</g>
<g fill="#000" stroke="#000" stroke-width=".27">
<path d="M139.7 65.6l3.5 .4-3.5 .8zM364.2 61.5l3.5 .4-3.5 .8zM112 93.3l1.1 .1-.8 3.5zM332.3 93.3l1.2 .1-.8 3.5zM355.6 93.6l3.3 1.3-3.5-.2zM376.5 98.8l3.5 .2-.2 1.2zM347.6 144.8l3.2 1.5-.7 1zM251.1 252.4l3.5 .6-3.5 .6zM259.1 253l3.5-.6v1.2zM139.7 278.3l3.5 .3-3.4 .9zM355.5 299.8l3.6-.4-3.2 1.5zM358.9 293.2l3.1 1.7-3.5-.6z"/>
<path d="M361.4 280.8l.9 .8-2.7 2.4zM373.4 298.8l3.5 .6-.4 1.1zM376.3 294.3l3.2-1.5 .4 1.1zM125.4 303.1l1-.5 .9 3.4zM140.7 310.6v3.6l-1.2-.2zM255.6 313.6l3.5 .6-3.5 .6zM263.1 314.2l3.5-.6v1.2zM255.3 321l3.5 .6-3.5 .6zM263.1 321.6l3.5-.6v1.2z"/>
</g>
<!-- layer: Annotations -->
<path d="M164.9 140.8l3 1.9-.8 .9zM369.5 299.7l-1.5 3.2-.9-.7z" fill="#000" stroke="#000" stroke-width=".27"/>
<path d="M167.5 143.1l13.3 12.2h37.2M367.5 302.6l-8.3 12.1h-34.8" fill="none" stroke="#000" stroke-width=".27"/>
<g font-size="7">
<text x="463" y="393.7">Upper link</text>
<text x="463" y="401.2">Part 2</text>
</g>
<g font-size="4.9">
<text x="117.7" y="76.5" transform="rotate(-45 117.7 76.5)">90°</text>
<text x="339.3" y="73.6" transform="rotate(-45 339.3 73.6)">90°</text>
<text x="405" y="103.4" transform="rotate(13 405 103.4)">Ø18</text>
<text x="355.1" y="148.1" transform="rotate(35 355.1 148.1)">R3</text>
<text x="183.8" y="154.6">10x Ø3.2 THRU</text>
<text x="239.5" y="251.4">4.5</text>
<text x="365" y="274.8" transform="rotate(-51 365 274.8)">R2</text>
<text x="395" y="287.1" transform="rotate(-16 395 287.1)">Ø18</text>
<text x="123.4" y="291.4" transform="rotate(-60 123.4 291.4)">120°</text>
<text x="389" y="302.3" transform="rotate(19 389 302.3)">Ø12</text>
<text x="271.5" y="312.7">4</text>
<text x="324.2" y="314">3x Ø3.2 THRU</text>
<text x="271.5" y="320">4.3</text>
<text x="136.1" y="327.3" transform="rotate(-80 136.1 327.3)">R14</text>
<text x="77.8" y="370.5">NOTES, UNLESS SPECIFIED OTHERWISE Material: Al 6061-T6</text>
<text x="463" y="371.7">Neil Huang</text>
<text x="497.5" y="371.7">2019/12/14</text>
<text x="77.6" y="376.4">1.</text>
<text x="92.1" y="376.4">ALL UNITS ARE IN MM</text>
<text x="78" y="382.3">2.</text>
<text x="91.8" y="382.3">BREAK ALL SHARP EDGES</text>
<text x="524" y="381.7">ACTIVE</text>
<text x="573.1" y="408.8">1/1</text>
</g>
<g font-size="3.5">
<text x="37.9" y="8.9">1</text>
<text x="85.6" y="8.9">2</text>
<text x="133.4" y="8.9">3</text>
<text x="181.1" y="8.9">4</text>
<text x="229" y="8.9">5</text>
<text x="276.8" y="8.9">6</text>
<text x="324.7" y="8.9">7</text>
<text x="372.5" y="8.9">8</text>
<text x="420.4" y="8.9">9</text>
<text x="466.8" y="8.9">10</text>
<text x="515" y="8.9">11</text>
<text x="562.5" y="8.9">12</text>
<text x="16.4" y="32">A</text>
<text x="585.4" y="32">A</text>
<text x="16.2" y="83.3">B</text>
<text x="585.2" y="83.3">B</text>
<text x="16.2" y="134.6">C</text>
<text x="585.2" y="134.6">C</text>
<text x="16.2" y="185.8">D</text>
<text x="585.2" y="185.8">D</text>
<text x="16.2" y="237">E</text>
<text x="585.2" y="237">E</text>
<text x="16.2" y="288.3">F</text>
<text x="585.2" y="288.3">F</text>
<text x="398.6" y="305.6" transform="rotate(19 398.6 305.6)">0</text>
<text x="398.6" y="302.1" transform="rotate(19 398.6 302.1)">+.05</text>
<text x="16.2" y="339.6">G</text>
<text x="585.2" y="339.6">G</text>
<text x="16.2" y="390.8">H</text>
<text x="585.2" y="390.8">H</text>
<text x="37.9" y="413.9">1</text>
<text x="85.6" y="413.9">2</text>
<text x="133.4" y="413.9">3</text>
<text x="181.1" y="413.9">4</text>
<text x="229" y="413.9">5</text>
<text x="276.8" y="413.9">6</text>
<text x="324.7" y="413.9">7</text>
<text x="372.5" y="413.9">8</text>
<text x="420.4" y="413.9">9</text>
<text x="466.8" y="413.9">10</text>
<text x="515" y="413.9">11</text>
<text x="562.5" y="413.9">12</text>
</g>
<g font-size="2.5">
<text x="405" y="366">Dept.</text>
<text x="429" y="366">Technical reference</text>
<text x="463" y="366">Created by</text>
<text x="524" y="366">Approved by</text>
<text x="463" y="376">Document type</text>
<text x="524" y="376">Document status</text>
<text x="463" y="386">Title</text>
<text x="524" y="386">DWG No.</text>
<text x="524" y="403">Rev.</text>
<text x="534" y="403">Date of issue</text>
<text x="570" y="403">Sheet</text>
</g>
</svg>
